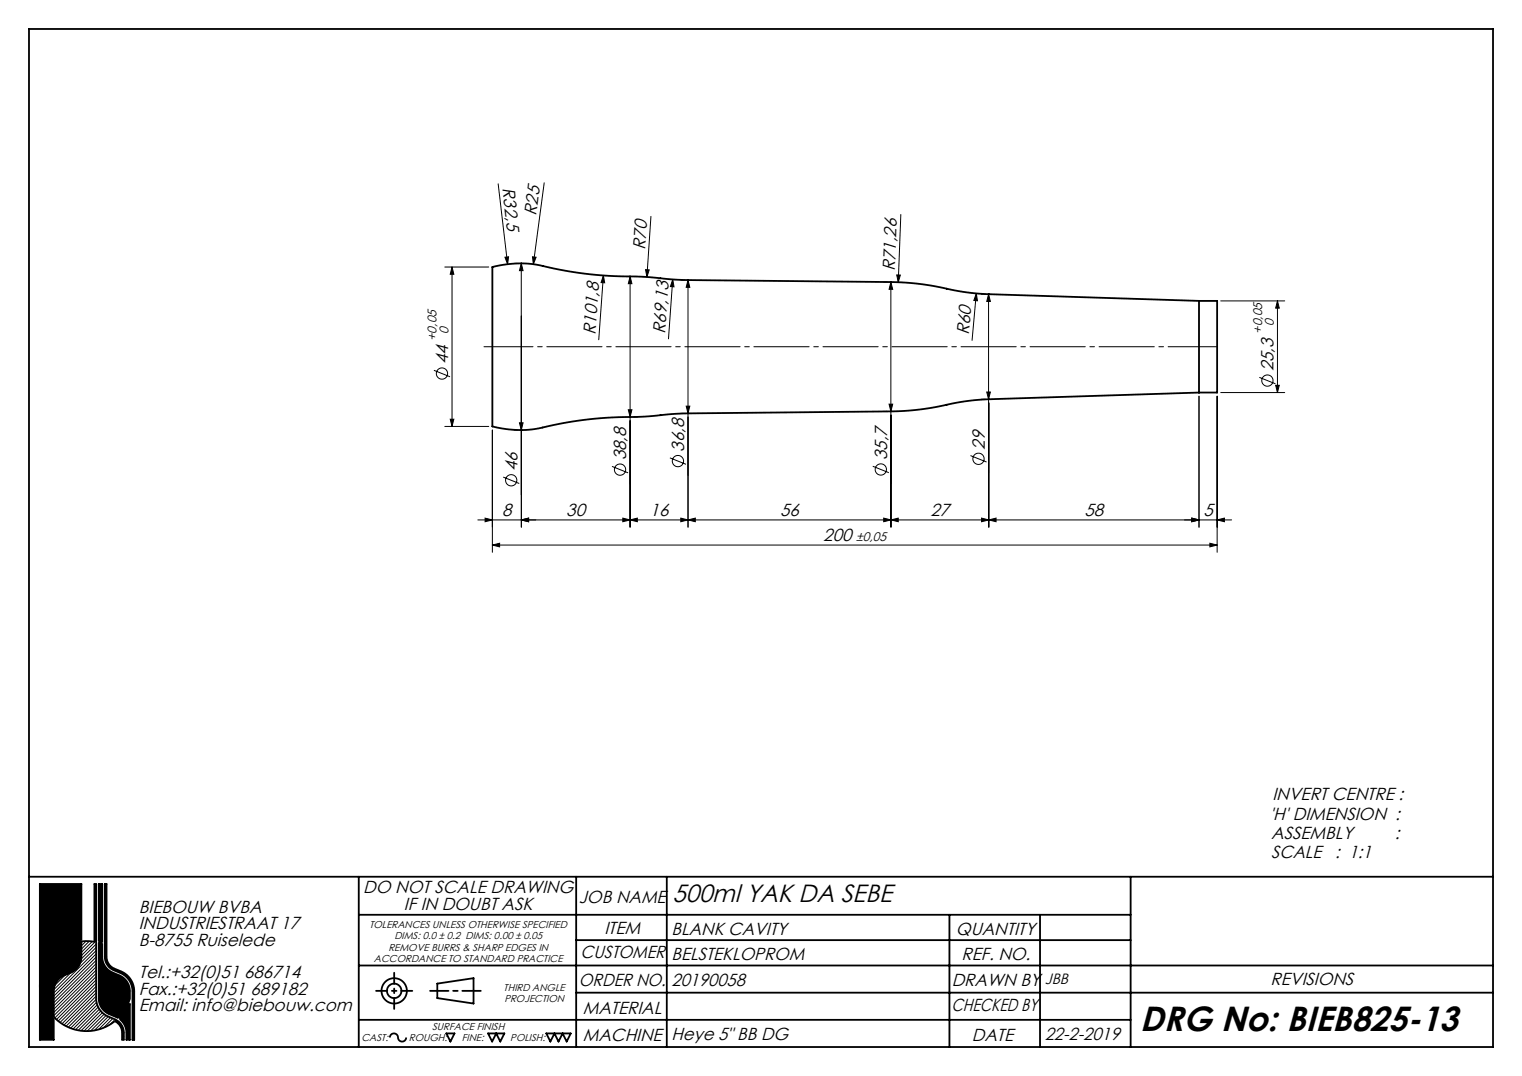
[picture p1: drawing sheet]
<svg xmlns="http://www.w3.org/2000/svg" width="420mm" height="297mm" viewBox="0 0 420 297" stroke-linecap="round" stroke-linejoin="round" font-family="sans-serif">
<g fill="none" stroke="#000" stroke-width=".28">
<path d="M137.5 50.7l2.6 22.2M150.2 50.5l-3 22.4M179.6 59.7l-1.1 16.8M248.6 59.2l-.7 18.7M122.7 73.7h12.2M124.7 73.7l.5 2h-1zM124.7 73.7v44M139.3 71l1-.1-.2 2zM141.8 72.7h1.1M143.8 72.7l.5 2h-1zM143.8 72.7l.1 72.8M146.9 70.9l1 .1-.7 1.9z"/>
<path d="M166.5 76l.4 2.1-1-.1zM166.5 76l-1.3 17.8M173.9 76.3l.5 2h-1zM173.9 76.3v69.2M174.9 76.3h1M178.1 74.4l1 .1-.6 2zM185.6 77.1l.4 2.1-1-.1zM185.6 77.1l-1.1 16.4M187.9 77.3h1M189.9 77.3v68.2M189.9 77.3l.5 2h-1zM243.8 77.9h1.1"/>
<path d="M245.8 77.9l.5 2h-1zM245.8 77.9l.1 67.6M247.5 75.9h1l-.6 2zM269.4 81l.3 2-1-.1zM269.4 81l-1.2 13M270.8 81.2h1.1M272.8 81.2l.5 2h-1zM272.8 81.2v49.4M336.9 83.1h17.6M352.5 83.1v25.3M352.5 83.1l.5 2h-1zM119.7 102.2l4.5 1.8"/>
<path d="M122.7 117.7h12.2M124.2 115.7h1l-.5 2zM135.9 118.7v33.7M141.8 118.7h1.1M143.3 116.7h1l-.5 2zM173.4 113.1h1l-.5 2zM174.9 115.1h1M187.9 114.1h1M189.4 112.1h1l-.5 2zM243.8 113.6h1.1M245.3 111.6h1l-.5 2zM270.8 110.2h1.1"/>
<path d="M272.3 108.2h1l-.5 2zM272.9 111.2v34.3M330.9 109.4v36.1M335.9 109.4v43M336.9 108.4h17.6M347.5 104.2l4.5 1.7M352 106.4h1l-.5 2zM138.8 131.7l4.5 1.8M168.9 128.7l4.4 1.8M184.9 126.4l4.4 1.8M240.8 128.7l4.5 1.8M267.8 125.8l4.4 1.7"/>
<path d="M131.9 143.5h208M133.9 143l2 .5-2 .5zM135.9 150.4l2-.5v1zM135.9 150.4h200M143.9 143.5l2-.5v1zM171.9 143l2 .5-2 .5zM173.9 143.5l2-.5v1zM187.9 143l2 .5-2 .5zM189.9 143.5l2-.5v1zM243.9 143l2 .5-2 .5zM245.9 143.5l2-.5v1zM270.9 143l2 .5-2 .5z"/>
<path d="M272.9 143.5l2-.5v1zM328.9 143l2 .5-2 .5zM333.9 149.9l2 .5-2 .5zM335.9 143.5l2-.5v1zM22.5 259.9v4.2a4.8 4.8 0 0 1-3 4.4l-1.7 .7a4.8 4.8 0 0 0-3 4.4v7.1M22.8 259.8l-.3 .4M23.8 259.8l-1.3 1.3M24.6 259.8l-2.1 2.2M25.5 259.9l-3 3M26.1 244h.1M26.5 247.1l-.4 .5M26.5 248l-.4 .5"/>
<path d="M26.5 248.9l-.4 .5M26.5 249.8l-.4 .5M26.5 250.7l-.4 .5M26.5 251.6l-.4 .5M26.5 252.5l-.4 .5M26.5 253.4l-.4 .5M26.5 254.3l-.4 .5M26.5 255.2l-.4 .5M26.5 256.1l-.4 .5M26.5 257l-.4 .5M26.5 257.9l-.4 .5M26.5 258.8l-.4 .5"/>
<path d="M26.5 259.7l-4 4.1M26.5 244.4l-.4 .5M26.5 245.3l-.4 .5M26.5 246.2l-.4 .5M29.4 244.3l-.5 .4M29.4 245.2l-.5 .4M29.4 246.1l-.5 .4M29.4 247l-.5 .4M29.4 247.8l-.5 .5M29.4 248.7l-.5 .5M29.4 249.6l-.5 .5M29.4 250.5l-.5 .5"/>
<path d="M29.4 251.4l-.5 .5M29.4 252.3l-.5 .5M29.4 253.2l-.5 .5M29.4 254.1l-.5 .5M29.4 255l-.5 .5M29.4 255.9l-.5 .5M29.4 256.8l-.5 .5M29.4 257.7l-.5 .5M29.4 258.6l-.5 .5M29.4 259.5l-.5 .5M18 269.1l-2.9 2.9M19.6 268.5l-4.8 4.7"/>
<path d="M26.5 260.6l-4.1 4.1M26.5 261.5l-4.4 4.4M26.5 262.4l-11.7 11.7M26.5 263.3l-11.7 11.7M26.5 264.2l-11.7 11.7M26.5 265.1l-11.7 11.7M26.5 266l-11.7 11.7M26.5 266.9l-11.7 11.7M26.5 267.8l-11.7 11.7M26.5 268.7l-11.7 11.7M26.5 269.6l-11.4 11.4M26.5 270.5l-10.9 10.9"/>
<path d="M26.5 271.4l-10.4 10.4M26.5 272.3l-9.9 9.9M26.5 273.2l-9.4 9.4M26.5 275l-8.3 8.2M26.5 274.1l-8.8 8.8M26.5 275.9l-7.7 7.6M26.6 276.6l-7.1 7.2M26.8 277.3l-6.6 6.7M27.1 278l-6.2 6.2M27.4 278.6l-5.8 5.8M27.8 279.1l-5.4 5.4M28.2 279.5l-5 5.1"/>
<path d="M28.7 279.9l-4.6 4.7M29.4 260.4l-.5 .5M29.4 261.3l-.5 .5M29.4 262.2l-.5 .5M29.4 263.1l-.5 .5M29.4 264l-.5 .5M29.5 264.8l-.4 .4M29.7 265.5l-.4 .4M30 266.1l-.3 .3M30.4 266.6l-.3 .3M30.9 267l-.3 .3M31.5 267.3l-.4 .4"/>
<path d="M32.1 267.6l-.4 .4M32.7 267.9l-.3 .3M33.4 268.1l-.4 .4M34 268.4l-.4 .4M34.5 268.8l-.3 .3M35 269.2l-.3 .3M35.5 269.6l-.4 .3M35.9 270.1l-.4 .3M36.2 270.6l-.3 .4M36.5 271.2l-.3 .4M36.8 271.9l-.4 .4M37 272.6l-.5 .4"/>
<path d="M37 273.4l-.4 .5M37 274.3l-.4 .5M37 275.2l-.4 .5M37 276.1l-.4 .5M37 277l-.4 .5M37 277.9l-.4 .5M37 278.8l-.4 .5M37 279.7l-.4 .5M29.3 280.3l-4.3 4.3M29.9 280.6l-3.9 3.8M30.5 280.9l-3.3 3.3M31.1 281.1l-2.5 2.6"/>
<path d="M31.8 281.4l-1.4 1.4M32.4 281.7l-.4 .4M32.9 282.1l-.4 .3M33.3 282.6l-.3 .3M33.7 283.1l-.4 .4M33.9 283.7l-.3 .4M34.1 284.4l-.4 .5M34.2 285.3l-.5 .5M34.2 286.2l-.5 .5M37 280.6l-.4 .5M37 281.5l-.4 .5M37 282.4l-.4 .5"/>
<path d="M37 283.3l-.4 .5M37 284.2l-.4 .5M37 285.1l-.4 .5M37 286l-.4 .5M37 286.9l-.1 .1"/>
<circle cx="122" cy="103.1" r="1.56"/>
<circle cx="349.7" cy="105" r="1.56"/>
<circle cx="141.1" cy="132.6" r="1.56"/>
<circle cx="171.1" cy="129.6" r="1.56"/>
<circle cx="187.1" cy="127.3" r="1.56"/>
<circle cx="243.1" cy="129.6" r="1.56"/>
<circle cx="270" cy="126.6" r="1.56"/>
</g>
<g fill="none" stroke="#000" stroke-width=".5">
<path d="M8 8h404v281h-404zM330.9 83.1l-58-1.9a81 81 0 0 1-15.9-2.4l-5.1-.6-5.2-.3-61.1-.8a146.7 146.7 0 0 0-17.8-1 124.4 124.4 0 0 1-20.7-3.2 27.4 27.4 0 0 0-11.2 .9v43.8a29.1 29.1 0 0 0 16.8-.3 118.1 118.1 0 0 1 25.4-2.3l10.9-.9 56.9-.5a86.2 86.2 0 0 0 19.2-2.6l7-.8 58.8-1.8M330.9 83.1v25.3M330.9 83.1h5v25.3h-5M8 242h404M11 244h11.5v15.4a12.9 12.9 0 0 0-10.8 8.6 12.9 12.9 0 0 0 3.1 13.4v5.6h-3.8zM22.5 259.9a12.4 12.4 0 0 0-10.3 8 12.4 12.4 0 0 0 2.6 12.8M22.5 259.8l3.5 .2v-16h.5v31.5a5.5 5.5 0 0 0 3.4 5.1l1.8 .7a4.1 4.1 0 0 1 2.5 3.8v1.9h-.5v-2.2l-.3-1.1-.8-1.2-.9-.6a12.4 12.4 0 0 1-16.9-1.2M22.5 259.8v4.3a4.8 4.8 0 0 1-3 4.4l-1.7 .7a4.8 4.8 0 0 0-3 4.4v7.1M27.2 244h1v16l-1-.3zM28.9 244h.5v20.6l.4 1.1 .8 1.1 2.8 1.3a6 6 0 0 1 3.6 5.5v13.4h-.4v-13.4a5.5 5.5 0 0 0-3.4-5l-1.8-.8a4.1 4.1 0 0 1-2.5-3.7zM99 242v47"/>
<path d="M99 252.5h213M159 242v47M159 259.5h153M184 242v47M262 252.5v36.5M287 252.5v36.5M312 242v47M27.2 260.2l1 .3v3.6a4.8 4.8 0 0 0 2.9 4.4l1.8 .7a4.8 4.8 0 0 1 2.9 4.4 6.4 6.4 0 0 1-.7 4l-1.1 1.8-1.4 1.6-2.4-1.1a4.8 4.8 0 0 1-3-4.4zM35.8 277.1v9.9h-.9v-2.2l-.3-1.2-.5-1.2-1.1-1.1 1.6-2zM99 266.5h313M120.7 271.5l10-1.5v7l-10-1.5zM159 274h253"/>
<path d="M99 281.5h213M107.6 286.4a1.16 1.16 0 0 1 1.3-1.1 1.16 1.16 0 0 1 1 1.4 1.13 1.13 0 0 0 1.2 .8 1.13 1.13 0 0 0 1-1.1M123.2 285.2h2.2l-1.1 2.3zM134.7 285.2h4.5l-1.1 2.3-1.2-2.3-1.1 2.3zM150.7 285.2h6.8l-1.1 2.3-1.2-2.3-1.1 2.3-1.1-2.3-1.1 2.3z"/>
<circle cx="108.8" cy="273.5" r="2"/>
<circle cx="108.8" cy="273.5" r="3.5"/>
</g>
<path d="M118.7 273.5h14" fill="none" stroke="#000" stroke-width=".5" stroke-dasharray="6.3 1.3 1.3 1.3" stroke-dashoffset="1.3"/>
<path d="M103.8 273.5h10M108.8 278.5v-10" fill="none" stroke="#000" stroke-width=".5" stroke-dasharray="6.3 1.3 1.3 1.3" stroke-dashoffset="3.3"/>
<path d="M11 244v28.2a12.9 12.9 0 0 1 11.5-12.8v-15.4zM11 272.2v14.8h3.8v-5.6a12.9 12.9 0 0 1-3.8-9.2zM27.2 244v15.7l1 .3v-16zM27.2 260.2l.2 16.4 .6 1.5 1 1.1 3.5 1.7a1.41 1.41 0 0 0 1.1-.9 12.4 12.4 0 0 0 2.2-4.4l-.1-2.9-.8-1.9-1.4-1.3-3.3-1.6-1.4-1.5-.6-1.9v-4zM35.8 277.1l-.9 1.8-1.3 1.8a.59 .59 0 0 0-.5 .7 .59 .59 0 0 0 .6 .5l.6 1 .4 1 .2 3.1h.9zM15.2 263.3a12.4 12.4 0 0 0-.4 17.4v-7.2l.3-1.5 .6-1.1 .8-.9 3.7-1.9 1.6-1.6 .6-2 .1-4.6-2.2 .4-1.5 .6-1.9 1z" fill-rule="evenodd" fill="#000"/>
<path d="M335.9 95.7h-202.3" fill="none" stroke="#000" stroke-width=".28" stroke-dasharray="15.2 1.3 1.3 1.3" stroke-dashoffset="1.7"/>
<g fill="#000">
<path d="M139.3 71l1-.1-.2 2zM146.9 70.9l1 .1-.7 1.9zM166.5 76l.4 2.1-1-.1zM178.1 74.4l1 .1-.6 2zM185.6 77.1l.4 2.1-1-.1zM247.5 75.9h1l-.6 2zM269.4 81l.3 2-1-.1z"/>
<path d="M124.7 73.7l.5 2h-1zM124.2 115.7h1l-.5 2zM352.5 83.1l.5 2h-1zM352 106.4h1l-.5 2z"/>
<path d="M245.8 77.9l.5 2h-1zM245.3 111.6h1l-.5 2z"/>
<path d="M143.3 116.7h1l-.5 2zM143.8 72.7l.5 2h-1zM173.4 113.1h1l-.5 2zM173.9 76.3l.5 2h-1z"/>
<path d="M189.4 112.1h1l-.5 2zM189.9 77.3l.5 2h-1z"/>
<path d="M272.3 108.2h1l-.5 2zM272.8 81.2l.5 2h-1z"/>
<path d="M143.9 143.5l2-.5v1zM133.9 143l2 .5-2 .5z"/>
<path d="M187.9 143l2 .5-2 .5zM173.9 143.5l2-.5v1zM171.9 143l2 .5-2 .5zM143.9 143.5l2-.5v1z"/>
<path d="M189.9 143.5l2-.5v1zM243.9 143l2 .5-2 .5zM272.9 143.5l2-.5v1zM328.9 143l2 .5-2 .5zM245.9 143.5l2-.5v1zM270.9 143l2 .5-2 .5z"/>
<path d="M328.9 143l2 .5-2 .5zM335.9 143.5l2-.5v1zM135.9 150.4l2-.5v1zM333.9 149.9l2 .5-2 .5z"/>
</g>
<text font-size="9.7" x="314.5" y="284.7">DRG No: BIEB825-13</text>
<text font-size="6.9" x="185.6" y="248.9">500ml YAK DA SEBE</text>
<g font-size="4.8">
<text x="138.6" y="51.9" transform="rotate(83 138.6 51.9)">R32,5</text>
<text x="147.9" y="59.5" transform="rotate(-82 147.9 59.5)">R25</text>
<text x="178" y="68.9" transform="rotate(-86 178 68.9)">R70</text>
<text x="247" y="74.9" transform="rotate(-88 247 74.9)">R71,26</text>
<text x="164.3" y="92.4" transform="rotate(-86 164.3 92.4)">R101,8</text>
<text x="183.6" y="92.2" transform="rotate(-86 183.6 92.2)">R69,13</text>
<text x="267.4" y="92.6" transform="rotate(-85 267.4 92.6)">R60</text>
<text x="123.7" y="100.5" transform="rotate(-90 123.7 100.5)">44</text>
<text x="351.5" y="102.5" transform="rotate(-90 351.5 102.5)">25,3</text>
<text x="188.8" y="124.7" transform="rotate(-90 188.8 124.7)">36,8</text>
<text x="271.7" y="124.1" transform="rotate(-90 271.7 124.1)">29</text>
<text x="142.8" y="130" transform="rotate(-90 142.8 130)">46</text>
<text x="172.8" y="127.1" transform="rotate(-90 172.8 127.1)">38,8</text>
<text x="244.8" y="127" transform="rotate(-90 244.8 127)">35,7</text>
<text x="138.6" y="142.5">8</text>
<text x="156.3" y="142.5">30</text>
<text x="179.3" y="142.5">16</text>
<text x="215.3" y="142.5">56</text>
<text x="256.8" y="142.5">27</text>
<text x="299.3" y="142.5">58</text>
<text x="332.1" y="142.5">5</text>
<text x="227.2" y="149.4">200</text>
<text x="351.1" y="220.9">INVERT CENTRE :</text>
<text x="350.4" y="226.5">'H' DIMENSION :</text>
<text x="350.8" y="231.6">ASSEMBLY</text>
<text x="384.9" y="231.6">:</text>
<text x="350.8" y="236.8">SCALE</text>
<text x="368.4" y="236.8">: 1:1</text>
<text x="38.3" y="251.9">BIEBOUW BVBA</text>
<text x="100.3" y="246.6">DO NOT SCALE DRAWING</text>
<text x="111.5" y="251.1">IF IN DOUBT ASK</text>
<text x="159.7" y="249.4">JOB NAME</text>
<text x="38.3" y="256.5">INDUSTRIESTRAAT 17</text>
<text x="166.8" y="257.8">ITEM</text>
<text x="38.3" y="261">B-8755 Ruiselede</text>
<text x="185.3" y="258.1">BLANK CAVITY</text>
<text x="263.8" y="258.2">QUANTITY</text>
<text x="160.2" y="264.5">CUSTOMER</text>
<text x="185.3" y="264.9">BELSTEKLOPROM</text>
<text x="265.3" y="265">REF. NO.</text>
<text x="38.3" y="270">Tel.:+32(0)51 686714</text>
<text x="38.3" y="274.6">Fax.:+32(0)51 689182</text>
<text x="159.8" y="272.1">ORDER NO.</text>
<text x="185.3" y="272.1">20190058</text>
<text x="262.6" y="272.1">DRAWN BY</text>
<text x="350.6" y="271.7">REVISIONS</text>
<text x="38.3" y="279.1">Email: info@biebouw.com</text>
<text x="160.9" y="279.8">MATERIAL</text>
<text x="262.6" y="279.1">CHECKED BY</text>
<text x="160.8" y="287.2">MACHINE</text>
<text x="185.3" y="287.1">Heye 5&quot; BB DG</text>
<text x="268.2" y="287.3">DATE</text>
<text x="288.3" y="287.2">22-2-2019</text>
</g>
<text font-size="4.1" x="288.3" y="271.7">JBB</text>
<g font-size="3.5">
<text x="120.5" y="94.1" transform="rotate(-90 120.5 94.1)">+0,05</text>
<text x="123.7" y="92.1" transform="rotate(-90 123.7 92.1)">0</text>
<text x="348.3" y="92.1" transform="rotate(-90 348.3 92.1)">+0,05</text>
<text x="351.5" y="90.1" transform="rotate(-90 351.5 90.1)">0</text>
<text x="236.2" y="149.4">±0,05</text>
</g>
<g font-size="2.8">
<text x="102" y="256.1">TOLERANCES UNLESS OTHERWISE SPECIFIED</text>
<text x="107.2" y="262.5">REMOVE BURRS &amp; SHARP EDGES IN</text>
<text x="108.8" y="259.1">DIMS: 0.0 ± 0.2 DIMS: 0.00 ± 0.05</text>
<text x="103.2" y="265.5">ACCORDANCE TO STANDARD PRACTICE</text>
<text x="139" y="273.5">THIRD ANGLE</text>
<text x="139.2" y="276.5">PROJECTION</text>
<text x="99.7" y="287.3">CAST:</text>
<text x="112.8" y="287.3">ROUGH:</text>
<text x="119.3" y="284.4">SURFACE FINISH</text>
<text x="127.5" y="287.3">FINE:</text>
<text x="140.8" y="287.3">POLISH:</text>
</g>
</svg>
